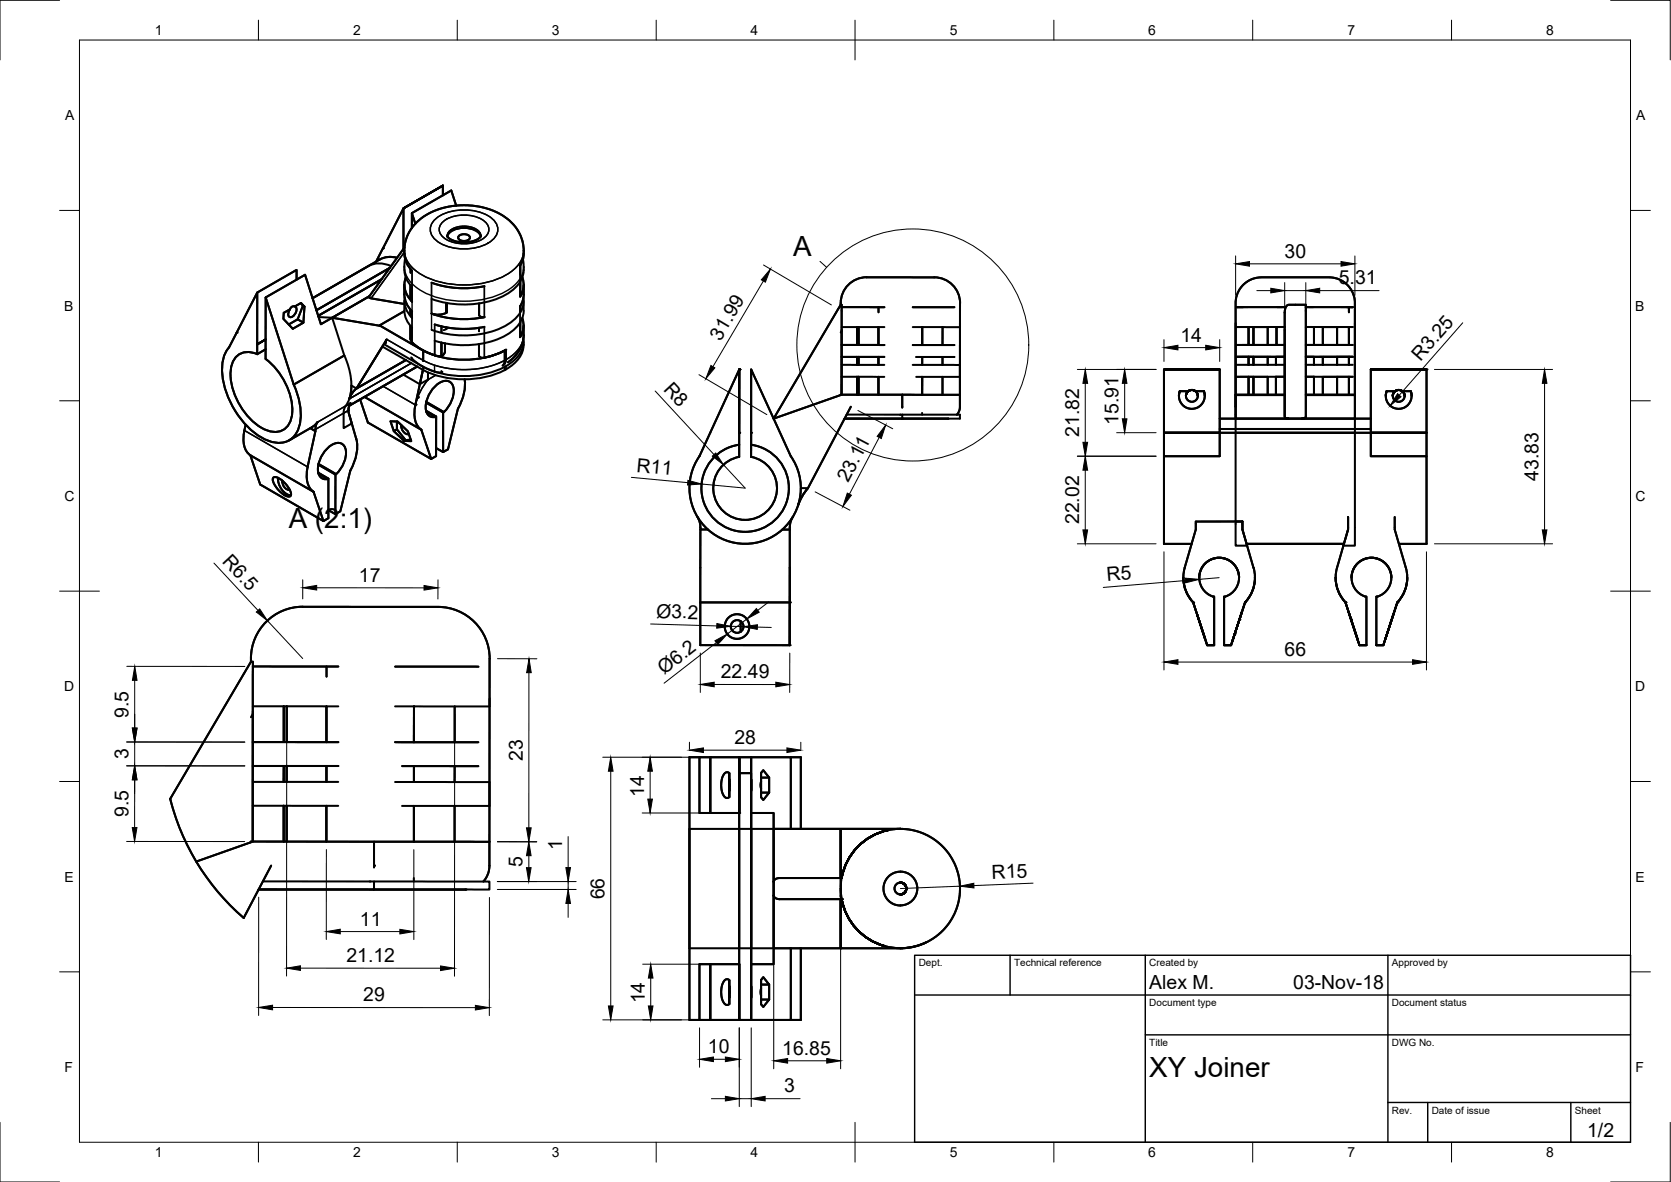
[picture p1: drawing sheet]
<svg xmlns="http://www.w3.org/2000/svg" width="420mm" height="297mm" viewBox="0 0 420 297" stroke-linecap="round" stroke-linejoin="round" font-family="sans-serif">
<!-- layer: Visible -->
<g fill="none" stroke="#000" stroke-width=".51">
<path d="M101.5 52.4v10.1v-10.1l9.9-5.8-9.9 5.8-5.2 10zM101.5 52.4l9.9-5.8-9.9 5.8M103.6 53.6v3.7v-3.7l.8 2.6-.8-2.6 9.9-5.7 1.2 3.8-1.2-3.8zM111.4 46.6v2.5M112.4 59.3l.5 .6 1 .5 2.4 .5 1.5-.1 1.3-.3 1.3-.6 .5-.6M112.5 59.4a3.9 3.9 0 0 1 4.2-2.1 4.3 4.3 0 0 1 4.2 2.1M115.3 59.3a1.95 1.95 0 0 1 2.9 .3 1.29 1.29 0 0 1-1.7 1 .9 .9 0 0 1-1-.3 .9 .9 0 0 1-.2-1zM66.8 74.7v15.5v-15.5l9.9-5.6 4 12.4 2.8-1.7 3.1 9.5-12.7 7.4zM71.4 78.6l1.5-.8 .4-.7 .8-.1 1.6-.9 .9 1-.3 4-2.7 1.5-2.4-2.5zM74.1 77l1.6-.9 .5 .7-1.4 3.4-2.2 1.3 2.2-1.3 1.5 .9-2.7 1.5-2.4-2.5 .2-1.5M74.1 77l-.8 .1-.4 .7-1.5 .8M74.2 77a1.65 1.65 0 0 1-.7 2.6 .72 .72 0 0 1-.9-.1 .72 .72 0 0 1-.1-.9l.4-.9"/>
<path d="M75.7 76.1l.9 1-.4-.3zM76.2 76.8l.4 .3-.3 4-1.5-.9zM80.1 79.7l3.4 .1M83.5 79.8l9.3-5.3-9.3 5.3 11.9 2M83.5 79.8l-2.8 1.7-4-12.4-9.9 5.6 7.1 22 12.7-7.4a15.9 15.9 0 0 1 1.2 10.9M95.9 70.2l-15.9 9.2M96.3 62.4l-1.7 3.4zM98 67.3l-18.4 10.7M99.8 64.8l-2-.2-1.8 .3-17.4 10 14.1-8.1a6.3 6.3 0 0 1 5.6 .1M101.7 78.2l-6.3 3.6 11 6.3v2.6M101.7 63.8l.1-2.2 .6-2.2 .8-1.7 1.7-1.9 1.7-1.4 2.5-1.3 2.8-1 3.1-.5h2.6l3.3 .4 2.6 .7 2.2 1 2 1.4 1.6 1.5 1.6 2.6 .6 1.8a8.4 8.4 0 0 1-.7 5.8M101.7 71.6v2.4"/>
<path d="M101.7 75.6v2.5M101.7 63.8l.1 1.3 .5 1.2 1.3 1.7M101.7 74l.1 1.3 .5 1.2 1.3 1.8M101.7 67.9l.1 1.2 .5 1.3 1.3 1.7M101.7 78.1l.1 1.3 .5 1.2 1.3 1.8M101.7 62.2l-8.9 12.4 .5 .4 8.4 1.4M101.8 74.8a5.8 5.8 0 0 0 1.8 5.1M101.8 65.1l-.1 2.8M102 69.7a5.6 5.6 0 0 0 1.6 6.1M103.2 77.8a2.13 2.13 0 0 0 .4 2.1M103.2 71.7v3.2l.4 .9M103.2 67.6v.9"/>
<path d="M108.5 71a24.8 24.8 0 0 0 13.3 .9M112.2 76.1v2.5M112.3 78.3v.3M120.5 76.2v3.1l.4 .3 .9 .1a24.8 24.8 0 0 1-13.3-.9l2 .3 1.8-.5M130.8 66.7v2.3M130.8 70.7v3.6M130.8 76.9v1.5M130.9 74.3l-.1 .2M131.3 79.9a5.3 5.3 0 0 1-.5 4.8v-3.7M131.3 69.7a5.2 5.2 0 0 1-.5 4.8M131.5 65.1l.1 1.1a7.4 7.4 0 0 1-4.2 7.8 23.7 23.7 0 0 1-18.9 1.1M131.6 74.8a6.7 6.7 0 0 1-3.6 6.5 23.5 23.5 0 0 1-19.5 1.6"/>
<path d="M131.7 75.7v2.4M131.7 71.6a10.4 10.4 0 0 1-.3 3.9l-.6 1.5M131.7 78.1a7.3 7.3 0 0 1-4.1 5.9 23.6 23.6 0 0 1-18.3 1.6M211.4 76.6l-16.9 28.6M211.4 76.6h.2v.6M211.6 77.2v9.5h10.8M211.6 77.2h10.8M217.9 69.7h15.6a6.8 6.8 0 0 1 7.9 6.5v26.2l-.5 1.4-.3 .4 .7-1.4 .1-3.6h-14.5M217.9 69.7a6.5 6.5 0 0 0-6.5 6.9M220.9 77.2v1.3M229.5 77.2h10.5M323 77.2h-12h1.6"/>
<path d="M323 77.2h-1.8M328.3 77.2h11.8h-.9M328.3 77.2v27.5a.9 .9 0 0 1-1 .5h13.4v-5.9h-12.4M328.3 77.2v-.6h-4.3a1.76 1.76 0 0 0-1 2v26.1a.9 .9 0 0 0 1 .5h-13.3v-5.9M328.3 77.2h1.9M339.2 77.2v1.3M339.2 77.2h-.6M57.6 87.3a10.1 10.1 0 0 0-1.4 8.9 21.8 21.8 0 0 0 10.1 14 5.9 5.9 0 0 0 8.1-1.2 11.8 11.8 0 0 0 .5-9.4l-1-3M59.5 83.6l-1.9 3.7zM59.5 83.6l5.2-10.1v15.5M59.5 83.6l5.2-10.1 9.9-5.7v2.5v-2.5l-9.9 5.7v13M64.7 86.5l2.1-1.2-2.1 1.2"/>
<path d="M64.7 86.5l2.1-1.2-2.1 1.2v2.5M64.7 89a4.4 4.4 0 0 0-6.6 3.2 16.3 16.3 0 0 0 5.8 14 7.5 7.5 0 0 0 6.7 2.1 4.9 4.9 0 0 0 2.9-4.7 17.1 17.1 0 0 0-6.7-13.4M66.8 87.8l-2.1 1.2M88.3 96.9l1.3 .7M88.4 96.9l-.2 1.7-.4 1.6M89.6 97.6l-1 1.1-.8 1.5M91.7 99.7l14.2 8.3M96.1 87.1l-6.5 10.5M96.1 87.1l10.3 5.9M96.5 86.5l9.5 5.5M97 86.2l.2-.9-7.6 12.3 12.4-7.1-12.4 7.1M101.4 94.1l4.2 2.4"/>
<path d="M103.2 81.9v3.3a3.5 3.5 0 0 0 2.2 2.2l2.2 1.2 1.7 .7M103.4 89.8l.2 .3M103.6 90.1l2.5 1.9M104.9 92.1l-17.1 9.9M106.1 92l.3 .2v.8M106.1 92l.5 .3a9.8 9.8 0 0 0 4.4 1.3M106.4 88.1a23.7 23.7 0 0 0 20.5 0M106.4 93a23.7 23.7 0 0 0 20.5 0M106.4 92.2a23.7 23.7 0 0 0 20.5 0M107.6 93.6v1.8l-2 1.1 .7-3.5-1.9 8.8M109.3 89.3l1.7 .2M109.3 81.5a25 25 0 0 0 12.5 .6"/>
<path d="M111 82v1.4M111 86.1v3.4M111 93.2v.4M111.2 93.5l-.2 .1M111.9 88.3a1.49 1.49 0 0 1-.9 1.2M111.9 86.3v2M112.3 82.7l-.8 .3M112.3 82.3l-.1 .4M112.3 82.4v.3M116.8 95.3a11.6 11.6 0 0 1-1.6 7.4M120.4 86.5v2.9l.5 .4a10.4 10.4 0 0 0 5.1-1.3l1.3-.6M120.4 82.4v.8"/>
<path d="M127.3 87.9l-.4 .2v2.8l-.5 1M127.3 92l-.4 .2M131.6 85.1a7.1 7.1 0 0 1-4.3 6.9M131.7 81.8l-.1 3.5-.5 1.8-1.3 2.1-2.1 1.8M131.7 85.9a7.3 7.3 0 0 1-4.4 6.9l-.4 .2v-.8M185.9 92.8l-7.3 15.9M185.9 92.8v16M211.4 83.6l.2-.5v11.6M211.6 91.7h10.8M211.6 89.7v-13.1h-.2l-16.9 28.6M211.6 89.7v9.5v-4.5h10.8M211.6 82.2h10.8"/>
<path d="M211.6 89.7h10.8M215.5 89.7v2M215.5 94.7v4.5M215.5 82.2v4.5M215.9 82.2v4.5M215.9 89.7v2M215.9 94.7v4.5M220.9 82.2v4.5M220.9 89.7v2M220.9 94.7v4.5M226.9 99.2v3.2M226.9 99.2h-15.5l-16.9 6"/>
<path d="M229.5 91.7h11.9M229.5 82.2h11.9M229.5 86.7h10.5M230.4 94.7h11M230.4 89.7h9.6M231.9 82.2v4.5M231.9 89.7v2M231.9 94.7v4.5M237 89.7v2M237 94.7v4.5M237 82.2v4.5M292.7 92.8h14v15.9h-14z"/>
<path d="M296.7 98.3h2.1l.7-.3 1.1 .3h2.1a3.3 3.3 0 0 1-3 4.5 3.3 3.3 0 0 1-3-4.5zM296.7 98.3l-.3 1.2M298.8 98.3l.7-.3 1.1 .3M298.8 98.3h-2.1a3.3 3.3 0 0 0 3 4.5 3.3 3.3 0 0 0 3-4.5h-2.1M298.8 98.3a1.49 1.49 0 0 0-.2 2.2 1.49 1.49 0 0 0 2.2 0 1.49 1.49 0 0 0-.2-2.2M298.8 98.3l-.4 .5-.2 .7a1.49 1.49 0 0 1 1.5-1.5 1.49 1.49 0 0 1 1.5 1.5l-.2-.7-.4-.5M302.7 98.3l.2 1.2M310.7 81.2v24h34M313.9 82.2v4.5M313.9 89.7v2M313.9 94.7v4.5M314 89.7h-3h11.9h-2.1"/>
<path d="M314 94.7h-3h11.9h-2.1v4.5M314 82.2h-3h12h-2M314 89.7h1.2M314 82.2h1.2M314 94.7h1.2M315.2 99.2v-4.5h3.6l-.1 4.5M315.2 86.7v-4.5h3.6l-.1 4.5M315.2 89.7v2M315.2 89.7h3.6M318.7 89.7v2M318.8 89.7h2M320.8 89.7v2"/>
<path d="M321 82.2v4.5M323 99.2h-12.3l12.3 .1M323 82.9v21.7M323 86.7h-12M323 91.7h-12M328.3 86.7h11.8M328.3 91.7h11.8M328.3 99.2h12.4v-23.4l-.6-2.2-.9-1.6-.9-.9-1.6-.9-1.4-.4h-19.2l-2.1 .7-1.6 1.2-1.2 1.9-.4 1.5-.1 27.1M330.4 82.2v4.5M330.4 89.7v2M330.4 89.7h-2.1h11.8h-.9v2M332.6 99.2v-4.5h3.6v4.5"/>
<path d="M332.6 86.7v-4.5h3.6v4.5M332.6 89.7v2M332.6 89.7h-2.2M336.2 89.7h-3.6M336.2 82.2h3.9h-11.8h2.1M336.2 94.7h3.9h-11.8h2.1v4.5M336.2 89.7v2M339.2 82.2v4.5M339.2 94.7v4.5M339.2 89.7h-3M340.7 81.2v18.1M344.7 92.8h14v15.9"/>
<path d="M344.7 92.8v15.9M344.7 92.8h14h-14M344.7 92.8h14v15.9h-14zM348.7 98.3h2.1l.8-.3 1 .3h2.1a3.3 3.3 0 0 1-3 4.5 3.3 3.3 0 0 1-3-4.5zM348.7 98.3l-.3 1.2M350.8 98.3l.8-.3 1 .3M350.8 98.3h-2.1a3.3 3.3 0 0 0 3 4.5 3.3 3.3 0 0 0 3-4.5h-2.1M350.8 98.3a1.49 1.49 0 0 0-.2 2.2 1.49 1.49 0 0 0 2.2 0 1.49 1.49 0 0 0-.2-2.2M350.8 98.3l-.4 .5-.2 .7a1.49 1.49 0 0 1 1.5-1.5 1.49 1.49 0 0 1 1.5 1.5l-.2-.7-.4-.5M354.7 98.3l.2 1.2M61.8 106.7l-.3 1.5a5.9 5.9 0 0 0 1.5 6.2M62.9 114.4l2.5 7.4 15.9 9.1 1.3-.7v-9.9l-2.6-1.5 2.6 1.5-.2 .1-2.3-1.4 2.3 1.4"/>
<path d="M62.9 114.4l2.5 7.4 15.9 9.1-2.5-7.3M62.9 114.4l15.9 9.2M77.4 117.3a5.9 5.9 0 0 0 1.5 6.3M78 107.6l1.3 .8 .1-1.4 .4-.9-.4 .9-.1 1.4-2 8.9 2-8.9zM79.8 106.1l-1.4 1.3-5.7 3.3M84.5 119.2a7.2 7.2 0 0 0 2.3-6.6 2.06 2.06 0 0 0-3.3-.8 7.2 7.2 0 0 0-3.3 7.5 1.83 1.83 0 0 0 2.2 1.1M87.6 103.1l2 7.2a10.9 10.9 0 0 1-1.5 8M87.8 100.2l-1.3 2.8-.1 4.6 2.1-1.2-.9-3.3M88.1 118.3l-2.5 10.2-1.3 .7-1.7-1 1.7 1v-9.9l-4.2-2.5 4.2 2.5 .2-.1-4.4-2.6 4.4 2.6M88.1 118.3l-2.5 10.2-1.3 .7v-9.9l.2-.1M88.1 101.3l-.3 .7-.2 1.1M90.6 100.4l1.9 5.8"/>
<path d="M92.5 106.2l15.9 9.1-2.5-7.3M98.2 105.9h1.8l2.6 2.5 .8 2.5-1.8-.1-2.6-2.5zM98.2 105.9h1.8l2.6 2.5 .8 2.5-1.8-.1 .4-.2-2.2-2.7-.8 .4zM99.8 105.9v2l2.2 2.7 1.3-.1-1.3 .1-.4 .2-2.6-2.5 .8-.4zM100.9 106.8a2.22 2.22 0 0 0 1.6 2.3l.3-.1M104.5 101.7a5.9 5.9 0 0 0 1.5 6.3M107.1 101.2l4.3 2.5M107.2 103.4l2.3 1.4M107.2 101l4.4 2.6M109.5 104.8l.2-.1-.1 9.9-1.2 .7-2.5-7.3M109.5 104.8l.2-.1-2.6-1.5 2.6 1.5-.1 9.9-1.2 .7-15.9-9.1M111.6 103.6l-.2 .1"/>
<path d="M111.6 103.6a7.2 7.2 0 0 0 2.3-6.6 2.06 2.06 0 0 0-3.3-.8 7.2 7.2 0 0 0-3.3 7.5 1.83 1.83 0 0 0 2.2 1.1M115.1 102.7l-2.5 10.2-1.2 .7v-9.9l.2-.1M115.1 102.7l-2.5 10.2-1.2 .7-1.8-1 1.8 1v-9.9M175.9 114.6a14 14 0 0 0 11.4 22.1 14 14 0 0 0 11.5-22M178.6 108.7l7.3-15.9v19M178.6 108.7l-2.7 5.9M185.9 114.8a8 8 0 0 0-5.2 12.3 8 8 0 0 0 13.3 0 8 8 0 0 0-5.1-12.3M185.9 108.8v6v-3M185.9 111.8a11 11 0 0 0-7.8 16.8 11 11 0 0 0 18.5 0 11 11 0 0 0-7.7-16.8M188.9 111.8v-19l9.9 21.9M188.9 111.8l-.1 3M212.3 105.2h26.2"/>
<path d="M212.4 105.2h14.5M212.9 104.2h14M213.9 102.2l-10.7 20.5M226.9 104.2h14.5v1h-14.5M226.9 104.2v1M231.9 103.8v.4M292.7 108.7h14v5.9h-14zM292.7 108.7h14M292.7 108.7h66M306.7 108.7v-15.9h-14h14h-14v43.9M306.7 105.2h4v25.8M306.7 108.7v5.9h-14v22.1"/>
<path d="M306.7 107.8h38zM310.7 107.8h30v29.3h-2.9l1.2-4v-.6M310.7 102.2h.1M340.7 105.2v2.6M358.7 108.7v28M358.7 108.7h-14v5.9h14v-5.9h-14v5.9h14v22.1M68.7 120a3.1 3.1 0 0 1 3.1 1.6 3.7 3.7 0 0 1 1.3 3 1.74 1.74 0 0 1-2.2-.7 5.2 5.2 0 0 1-2.3-3.7zM69.9 120.1a4.2 4.2 0 0 0 3.3 4.4M71 120.8a2.05 2.05 0 0 0 1.8 2.2M82.4 120.4l.2-.1v9.9l-1.3 .7-2.5-7.3M175.4 129.9l.5 1.1 .2 1.5M176.1 132.5v.6h1.9h-1.9v9.6z"/>
<path d="M198.6 132.5v18.9M198.6 132.5v.6h-1.9h1.9M199.3 129.9l-.5 1.1-.2 1.5M201.4 122.7h1.8M203.2 122.7l-1.7 2.4-.9 2M292.7 136.7h6.9M300.7 131.1v2l-2.8 9.6 2.8-9.6v-2l11.7-.1zM310.7 131h1.7v2.1l1.2 4h-2.9zM312.4 131v2.1l2.8 9.6-2.8-9.6zM313.5 136.7h24.4M339 129.9v3.2l-2.8 9.6 2.8-9.6zM350.7 129.9v3.2l2.8 9.6-2.8-9.6z"/>
<path d="M351.7 136.7h7M176.1 151.4h22.5M176.1 151.4v10.7M176.1 142.7v8.7M186.2 156.1v2.7M198.6 151.4v10.7h-22.5M198.6 151.4v10.7M198.6 142.7v8.7M297.5 145.2a9 9 0 0 0 2.5 6.2M297.9 142.7a9 9 0 0 0 2.1 8.7M300 151.4l3.5 10.7h1.8M300 151.4l3.5 10.7"/>
<path d="M301 154.4l2 6.2zM301.5 145.2a5 5 0 0 1 5-5 5 5 0 0 1 5.1 5M305 149.9h.3v12.2M305 149.9h.3v12.2h-1.8l-3.5-10.7M305 149.9a5 5 0 0 1-2.5-7.7 5 5 0 0 1 8.1 0 5 5 0 0 1-2.6 7.7M310.5 159.2l-.6 1.8zM311.7 155.7l-1.2 3.5zM312.2 153.9l-1.7 5.3zM312.2 153.9l-.5 1.8 .5-1.8M313.1 151.4l-3.6 10.7h-1.7M313.1 151.4l-3.6 10.7h-1.7v-12.2h.2h-.2v12.2M313.1 151.4l-3.6 10.7"/>
<path d="M315.2 142.7a9 9 0 0 1-2.1 8.7M315.5 145.2a8.8 8.8 0 0 1-2.4 6.2M335.8 145.2a9 9 0 0 0 2.5 6.2M336.2 142.7a9 9 0 0 0 2.1 8.7M338.3 151.4l3.5 10.7zM338.3 151.4l3.5 10.7h1.8M339.1 153.9l.6 1.8-.6-1.8M339.1 153.9l.6 1.8zM339.7 155.7l1.2 3.5zM339.7 155.7l1.2 3.5M339.7 155.7l1.8 5.3-.6-1.8M339.8 145.2a5 5 0 0 1 5-5 5 5 0 0 1 5 5"/>
<path d="M343.3 149.9h.3v12.2M343.3 149.9h.3v12.2h-1.8l-3.5-10.7M343.3 149.9a5 5 0 0 1-2.5-7.7 5 5 0 0 1 8.1 0 5 5 0 0 1-2.6 7.7M346.3 149.9h-.2v12.2M346.3 149.9h-.2v12.2h1.7l3.5-10.7M350.4 154.4l-2.1 6.2zM351.3 151.4l-3.5 10.7zM351.3 151.4l-3.5 10.7h-1.7M353.5 142.7a9 9 0 0 1-2.1 8.7M353.8 145.2a8.8 8.8 0 0 1-2.4 6.2M63.1 165.5v.8M63.1 165.5a13.2 13.2 0 0 1 14.9-13h30.2a13.3 13.3 0 0 1 14.9 13"/>
<path d="M63.6 177.5h21.5M63.6 178.8l-.1 32.7M63.6 179.4l-.5 .8M63.6 167.5v-1.2h-.5l-20.3 34.5 .4 1.5a57.6 57.6 0 0 0 18.1 28.4l6.9-13.2M63.6 167.5v19h21.5M63.6 167.5h21.5M71.4 177.5v9M72.1 177.5v9M82.1 177.5v9M82.1 167.5v2.5M99.4 167.5h20.9M104.1 177.5v9"/>
<path d="M114.3 177.5v9M123.1 165.5v52.3l-.4 1.7-1.2 2M123.1 175.5v2h-23.8M176.1 162.1h22.5M303.5 162.1h1.8M305.3 162.1h.1M307.8 162.1h1.7M309.9 161l.6-1.8-.6 1.8M341.5 161l-.6-1.8 .6 1.8M341.8 162.1h1.8zM341.8 162.1h.1M343.6 162.1h.1"/>
<path d="M346.1 162.1h1.7M346.1 162.1h.1M347.8 162.1h.1M63.6 192.5h21.5M71.4 192.5l-.1 4M72.1 192.5v4M82.1 192.5v4M85 196.5h-21.5v6h21.5M99.3 186.5h21M99.3 196.5h23.8M101.1 192.5h19.2M104.1 192.5v4"/>
<path d="M114.3 192.5v4M175.9 190.3h2.7v14h-2.7zM175.9 190.3h-2.5v66M175.9 190.3h13M175.9 190.3v14h2.7M178.6 190.3h7.3v14M178.6 190.3v14h7.3v-14M178.6 190.3v14M182.1 194.5l.6-.4 .7 .2 .1 2.9-.1 3.1a1.04 1.04 0 0 1-1.7-.8 5.9 5.9 0 0 1 .4-5zM183.4 196.4v-2.1a1.04 1.04 0 0 0-1.7 .8 5.1 5.1 0 0 0 .8 5.4h.4l.5-.2M183.4 196.4l.1 .8-.1 1M183.4 198.2v2.1"/>
<path d="M183.4 194.3v6M183.4 196.4v-.6v3v-.6M185.9 190.3h2.9v4h-2.9h3v14M185.9 190.3v14zM188.9 190.3v18M188.9 190.3h9.9v18v-18h-9.9v14h5.6v4M188.9 195.8v3zM191.4 195.4h2M191.4 199.2h2M191.4 196.4v1.8M191.9 193.6l1.5 1.8v3.8l-1.5 1.8-.5-.7-.2-2.9 .2-3.2zM198.8 190.3h2.6v18"/>
<path d="M49.3 216.5l13.8-4.8v-.2h30.9v6.5M71.3 202.5v9M72.1 202.5v9M82.1 202.5v9M94 211.5h29.1M101.1 202.5h22M104.1 202.5v9M114.3 202.5v9M173.4 208.3h21.1M178.6 204.3h7.3v-14v14M185.9 204.3v52h3v-48M188.9 208.3v30z"/>
<path d="M194.5 208.3h16.9v12.3h-15.4a1.3 1.3 0 0 0-1.5 1zM194.5 208.3v-4h-5.6v38M223.3 208.6a15 15 0 0 0-11.7 12M223.3 208.6a15 15 0 0 0-11.6 11.9M223.3 208.6h-.1M226.3 208.3l-3 .3M226.3 208.3h-14.9v12.3M66.1 221.5h27.9v2h-29M94 223.5h-.1M94 221.5h29.1v2h-29.1M104.1 220.6v.9M117.3 223.5h-52.3"/>
<path d="M173.4 238.3h21.1M188.9 238.3v-30v30M194.5 238.3v4h-5.6M194.5 238.3v-30h32.4l2.4 .3 3 .9 2.3 1.2 2.5 2.1 1.7 2 1.6 3.1 .8 2.8 .2 3-.3 2.7-.9 2.8-1.4 2.6-1.7 2-1.8 1.6-2.8 1.6-3.2 1-2.9 .3M194.5 238.3v4h-5.6v14h9.9v-18v18M196.2 220.6h15.2M201.4 238.3v18h-2.6M211.4 223.3l.2 2.6M211.4 223.3v2l.2 .7h-15.6a1.3 1.3 0 0 1-1.5-1v13.3h16.9v-12.3v12.3h15.5a15.7 15.7 0 0 0 6.1-1.5M211.4 220.6v2.7M211.4 220.6h.2l-.2 2.3M211.6 226v.1v-.1"/>
<path d="M211.6 226h.1M211.6 225.9a15 15 0 0 0 10.8 11.8M211.7 220.5l-.1 .1M211.7 220.3l-.1 .2M222.3 237.7h.1M222.4 237.7l1.7 .4 2.3 .2M223.3 220.4l.9-.7 1.2-.5a4.2 4.2 0 0 1 5.1 5 4.2 4.2 0 0 1-6.7 2.5l-1.2-1.5-.5-1.6 .3-1.8zM226.3 238.3h.1M226.4 221.8a1.49 1.49 0 0 1 1.5 1.5 1.49 1.49 0 0 1-1.5 1.5M173.4 256.3h5.2M173.4 256.3h2.5M175.9 256.3v-14h2.7v14"/>
<path d="M175.9 242.3h2.7v14h-2.7zM178.6 242.3h7.3v14h-7.3zM182.3 246.3l.4-.2 .7 .2 .1 2.9-.1 3.1a1.04 1.04 0 0 1-1.7-.8 5.6 5.6 0 0 1 .6-5.2zM183.4 246.3a1.04 1.04 0 0 0-1.7 .8 5.1 5.1 0 0 0 .8 5.4h.4l.5-.2M183.4 248.4l.1 .8-.1 1M183.4 246.3v2.1M183.4 250.2v2.1M183.4 246.3v6M183.4 248.4v-.6v3v-.6M185.9 242.3h-7.3v14M185.9 242.3v14v-14M188.9 242.3v14h9.9"/>
<path d="M188.9 242.3v-4v18h-10.3M188.9 247.8v3zM191.4 248.4l-.2 .8 .2 3.2M191.4 248.4v-2.1l.5-.7 1.5 1.8h-2h2v3.8h-2h2l-1.5 1.9-.5-.7M191.4 248.4v1.8M191.9 245.6l1.5 1.8v3.8l-1.5 1.9-.5-.7-.2-2.9 .2-3.2z"/>
<circle cx="185.3" cy="157.5" r="3.1"/>
<circle cx="185.3" cy="157.4" r="1.6"/>
<circle cx="226.4" cy="223.3" r="1.49"/>
</g>
<g fill="#000">
<circle cx="101.5" cy="52.4" r=".25"/>
<circle cx="96.3" cy="62.4" r=".25"/>
<circle cx="59.5" cy="83.6" r=".25"/>
<circle cx="64.7" cy="86.5" r=".25"/>
<circle cx="105" cy="99.9" r=".25"/>
<circle cx="105" cy="99.8" r=".25"/>
<circle cx="185.9" cy="92.8" r=".25"/>
<circle cx="358.7" cy="92.8" r=".25"/>
<circle cx="104.5" cy="101.7" r=".25"/>
<circle cx="185.9" cy="108.8" r=".25"/>
<circle cx="188.9" cy="108.8" r=".25"/>
<circle cx="226.8" cy="105.2" r=".25"/>
<circle cx="198.6" cy="151.4" r=".25"/>
<circle cx="300" cy="151.4" r=".25"/>
<circle cx="310.5" cy="159.2" r=".25"/>
<circle cx="311.7" cy="155.7" r=".25"/>
<circle cx="313.1" cy="151.4" r=".25"/>
<circle cx="338.3" cy="151.4" r=".25"/>
<circle cx="339.7" cy="155.7" r=".25"/>
<circle cx="351.3" cy="151.4" r=".25"/>
<circle cx="198.6" cy="162.1" r=".25"/>
<circle cx="178.6" cy="190.3" r=".25"/>
<circle cx="94" cy="217.5" r=".25"/>
<circle cx="178.6" cy="204.3" r=".25"/>
<circle cx="185.9" cy="204.3" r=".25"/>
<circle cx="226.3" cy="208.3" r=".25"/>
<circle cx="211.4" cy="238.3" r=".25"/>
<circle cx="211.6" cy="226" r=".25"/>
<circle cx="226.4" cy="238.3" r=".25"/>
<circle cx="185.9" cy="256.3" r=".25"/>
<circle cx="188.9" cy="242.3" r=".25"/>
<circle cx="188.9" cy="256.3" r=".25"/>
</g>
<!-- layer: Visible Narrow -->
<g fill="none" stroke="#000" stroke-width=".36">
<path d="M109.1 55.5a12 12 0 0 1 11.6-2.2 6.1 6.1 0 0 1 4.4 3.6 3.9 3.9 0 0 1-2.4 4.2 12.9 12.9 0 0 1-12.9-.6 3.3 3.3 0 0 1-.7-5zM111.5 55.6a9.3 9.3 0 0 1 10.3 0 2.6 2.6 0 0 1 1.1 2.5 2.6 2.6 0 0 1-1.8 2.1 9.5 9.5 0 0 1-9.6-.5 2.46 2.46 0 0 1 0-4.1zM112.4 59.3a2.87 2.87 0 0 1 2.6-2.3 5.7 5.7 0 0 1 5.6 1.3l.3 1M101.7 63.4l-8.4 11.6M101.7 63a7.3 7.3 0 0 0 4.4 6.1 23.1 23.1 0 0 0 22.3-.7 6.9 6.9 0 0 0 3.3-5.4M101.7 67a7.3 7.3 0 0 0 4.4 6.2 23.1 23.1 0 0 0 22.3-.7 6.9 6.9 0 0 0 3.3-5.4M103.6 68.1v17.9v-3.7M108.5 71v11.9M121.8 71.9v7.8M130.8 66.8v7.7M130.8 77v7.7M96.2 87.1h-.1"/>
<path d="M96.3 97.1l8.1 4.7M97.2 85.3l9.2 5.3a23.6 23.6 0 0 0 20.9-.2M103.4 91.3l-15.6 8.9M103.6 89.9v.2M107.7 95.4a15.1 15.1 0 0 0-3.2 6.3M109.3 92v1.4M109.3 81.5v7.8M109.5 94.3l-1.9 1.1M121.8 82.2v7.7M127.3 90.4l-.2 .7-.4 .6M127.3 92v.8M131.7 84.3l-.4 1.7-.8 1.7-1.4 1.4-1.8 1.3v-2.5"/>
<path d="M61.4 108.2l15.9 9.1M79.3 107.9l8.3-4.8zM79.8 106.1l8.3-4.8z"/>
</g>
<!-- layer: Border -->
<g fill="none" stroke="#000" stroke-width=".25">
<path d="M15 .1h-15v15M20 10.1h390v276.9h-390zM65 5.1v5M115 5.1v5M165 5.1v5M215 5.1v10M265 5.1v5M315 5.1v5M365 5.1v5M405 .1h15v15M15 52.9h5M410 52.9h5"/>
<path d="M15 100.7h5M410 100.7h5M15 148.6h10M405 148.6h10M15 196.4h5M410 196.4h5M15 244.2h5M410 244.2h5M0 282.1v14.9h15M65 287v5M115 287v5M165 287v5"/>
<path d="M215 282.1v9.9M265 287v5M315 287v5M365 287v5M420 282.1v14.9h-15"/>
</g>
<!-- layer: TitleBlock -->
<path d="M230 240.1h180v46.9h-180zM230 250h180M254 240.1v9.9M288 240.1v46.9M349 240.1v46.9M288 260.1h122M349 277.1h61M359 277.1v9.9M395 277.1v9.9" fill="none" stroke="#000" stroke-width=".36"/>
<!-- layer: Dimensions -->
<g fill="none" stroke="#000" stroke-width=".25">
<path d="M191.9 70.6l-12.6 21.5M192 66.6l17 10M310.7 64.3v9.9M314.2 66.3h23M316 73h3.5M323 71v31.7M323 73h5.3M328.3 71v31.7M331.8 73h15M340.7 64.3v9.9M164.7 98.3l14.8 15.9M175.7 94.2l17.1 10"/>
<path d="M270.9 92.8h19.8M272.9 96.3v14.9M282.8 96.3v8.9M292.7 85.4v5.4M296.2 87.4h7M306.7 85.4v5.4M360.7 92.8h29.7M367.8 81.1l-15.9 18.2M388.4 96.3v36.9M158.7 120l14.2 1.3M181.9 116.8l5.5 5.9-11-1.1M215.7 103.2l8.8 4.5"/>
<path d="M221.1 109.9l-7.5 14.3M270.9 114.6h19.8M272.9 118.2v15M280.8 108.7h9.9M205 123.6l8.7 4.6M270.9 136.7h19.8M292.7 138.7v29.7M358.7 138.7v29.7M360.7 136.7h29.7M53.8 141.5l11.1 11.9M67.2 156l8.9 9.5M76.1 145.7v4.8"/>
<path d="M79.6 147.7h27M110.1 145.7v4.8M163.6 156.8l16.6 .5M183.7 157.4l3.2 .1M187.8 155.5l-4.9 3.8M190.4 157.6l3.5 .1M193.3 151.2l-2.8 2.2M298.1 145.9l-20.7 1.7M306.5 145.2l-4.9 .4M31.9 167.5h29.7M33.9 171v12M72.1 179.5v65.8"/>
<path d="M114.3 179.5v65.8M125.1 165.5l9.9 .1M133 169v39M176.1 164.1v9.9M179.6 172h15.5M180.1 161.5l-13.1 10.2M198.6 164.1v9.9M296.2 166.4h59M31.9 192.5h29.7M31.9 186.5h29.7M33.8 199.5l.1-3.5-.1 12M33.9 186.5v6"/>
<path d="M151.6 190.3h25M153.6 193.8v59M163.5 193.8v7M173.4 186.5v1.8M176.9 188.5h21M201.4 186.5v1.8M31.8 211.5h29.7M82.1 213.5l-.1 22.6M104.1 213.5v22.6M125.1 211.5h9.9M133 215v3M142.9 210.2v7.8"/>
<path d="M161.5 204.3h15.1M194.5 210.3v58.3M211.4 210.3v58.3M65 225.5v29.7M85.6 234.1h14.9M123.1 225.5l-.1 29.7M125.1 221.5h19.8M125.1 223.5h19.8M142.9 221.5v2M142.9 227v3.5M241.4 222.7l-15 .6M259.8 221.9l-14.9 .7"/>
<path d="M68.5 253.2h51M75.5 243.3h35.3M151.6 256.3h25M161.6 242.3h15M163.6 245.8v7M175.9 258.3v9.9M185.9 258.3v19.8M188.9 258.3v19.8M178.9 276.1h3.5M179.4 266.2h3M185.9 276.1h3M192.4 276.1h8.8"/>
<path d="M198 266.6h9.9"/>
</g>
<g fill="#000" stroke="#000" stroke-width=".25">
<path d="M193.7 67.6l-1.3 3.3-1-.6zM310.7 66.3l3.5-.6v1.2zM319.5 72.4l3.5 .6-3.5 .6zM328.3 73l3.5-.6v1.2zM337.2 65.7l3.5 .6-3.5 .6zM178.8 91.8l.9 .6-2.2 2.8zM272.9 92.8l.6 3.5h-1.2zM282.8 92.8l.6 3.5h-1.2zM292.7 87.4l3.5-.6v1.1zM303.2 86.8l3.5 .6-3.5 .5zM351.4 98.9l.9 .8-2.8 2.2zM388.4 92.8l.6 3.5h-1.2z"/>
<path d="M179.1 114.6l.9-.8 1.9 3zM222.7 106.8l-1.1 3.4-1-.5zM272.3 111.2h1.2l-.6 3.4zM272.9 114.6l.6 3.6h-1.2zM282.2 105.2h1.2l-.6 3.5zM173 120.7l3.4 .9-3.5 .3zM213 123.9l1.1 .5-2.2 2.9zM272.3 133.2h1.2l-.6 3.5zM387.8 133.2h1.2l-.6 3.5zM64.5 153.8l.8-.8 1.9 3zM76.1 147.7l3.5-.6v1.2zM106.6 147.1l3.5 .6-3.5 .6z"/>
<path d="M180.3 156.7l3.4 .7-3.5 .5zM190.2 152.9l.7 .9-3.1 1.7zM186.9 157.5l3.6-.5-.1 1.2zM298 145.3l3.6 .3-3.5 .9zM33.9 167.5l.6 3.5h-1.2zM133 165.6l.6 3.4h-1.2zM176.1 172l3.5-.6v1.2zM179.8 161l3.1-1.7-2.4 2.7zM195.1 171.4l3.5 .6-3.5 .6zM292.7 166.4l3.5-.6v1.1zM355.2 165.8l3.5 .6-3.5 .5zM33.9 192.5l.5 3.5h-1.1z"/>
<path d="M33.3 183h1.2l-.6 3.5zM153.6 190.3l.6 3.5h-1.2zM163.5 190.3l.5 3.5h-1.1zM173.4 188.5l3.5-.6v1.2zM197.9 187.9l3.5 .6-3.5 .6zM33.3 208h1.1l-.6 3.5zM132.4 208h1.2l-.6 3.5zM132.4 218h1.1l-.6 3.5zM133 211.5l.5 3.5h-1.1zM142.3 218h1.1l-.5 3.5zM162.9 200.8h1.1l-.5 3.5zM82 234.1l3.6-.6v1.2z"/>
<path d="M100.5 233.5l3.6 .6-3.6 .6zM142.9 223.5l.5 3.5h-1.1zM241.4 222.7l3.5-.7v1.1zM65 253.2l3.5-.6v1.2zM72.1 243.3l3.4-.6v1.2zM110.8 242.7l3.5 .6-3.5 .6zM119.5 252.7l3.5 .5-3.5 .6zM153 252.8h1.2l-.6 3.5zM163.6 242.3l.6 3.5h-1.2zM163 252.8h1.2l-.6 3.5zM175.9 266.2l3.5-.6v1.2zM182.4 265.6l3.5 .6-3.5 .6z"/>
<path d="M182.4 275.5l3.5 .6-3.5 .6zM188.9 276.1l3.5-.6v1.2zM194.5 266.6l3.5-.6v1.2zM207.9 266l3.5 .6-3.5 .6z"/>
</g>
<!-- layer: Annotations -->
<g fill="none" stroke="#000" stroke-width=".25">
<path d="M206.2 65.7l1.7 1.5"/>
<circle cx="229.5" cy="86.7" r="29.2"/>
</g>
<g font-size="7">
<text x="199.5" y="64.2">A</text>
<text x="72.6" y="132.8">A (2:1)</text>
<text x="289" y="270.6">XY Joiner</text>
</g>
<g font-size="4.9">
<text x="323" y="64.7">30</text>
<text x="336.6" y="71.5">5.31</text>
<text x="181.1" y="85.9" transform="rotate(-59 181.1 85.9)">31.99</text>
<text x="296.8" y="85.9">14</text>
<text x="357.1" y="90.9" transform="rotate(-49 357.1 90.9)">R3.25</text>
<text x="166.6" y="98" transform="rotate(47 166.6 98)">R8</text>
<text x="281.2" y="106.7" transform="rotate(-90 281.2 106.7)">15.91</text>
<text x="271.3" y="109.8" transform="rotate(-90 271.3 109.8)">21.82</text>
<text x="160" y="118.6" transform="rotate(5 160 118.6)">R11</text>
<text x="213.3" y="121.4" transform="rotate(-62 213.3 121.4)">23.11</text>
<text x="386.8" y="120.8" transform="rotate(-90 386.8 120.8)">43.83</text>
<text x="271.3" y="131.7" transform="rotate(-90 271.3 131.7)">22.02</text>
<text x="55.7" y="141.3" transform="rotate(47 55.7 141.3)">R6.5</text>
<text x="90.3" y="146.2">17</text>
<text x="278.4" y="146" transform="rotate(-5 278.4 146)">R5</text>
<text x="165" y="155.2" transform="rotate(2 165 155.2)">Ø3.2</text>
<text x="323" y="164.8">66</text>
<text x="167" y="169.6" transform="rotate(-38 167 169.6)">Ø6.2</text>
<text x="181.3" y="170.5">22.49</text>
<text x="32.3" y="180.4" transform="rotate(-90 32.3 180.4)">9.5</text>
<text x="32.3" y="190.8" transform="rotate(-90 32.3 190.8)">3</text>
<text x="131.4" y="191.2" transform="rotate(-90 131.4 191.2)">23</text>
<text x="184.7" y="187">28</text>
<text x="162" y="200.2" transform="rotate(-90 162 200.2)">14</text>
<text x="32.3" y="205.4" transform="rotate(-90 32.3 205.4)">9.5</text>
<text x="141.4" y="213.6" transform="rotate(-90 141.4 213.6)">1</text>
<text x="131.4" y="217.9" transform="rotate(-90 131.4 217.9)">5</text>
<text x="249.4" y="220.8" transform="rotate(-2 249.4 220.8)">R15</text>
<text x="152" y="226" transform="rotate(-90 152 226)">66</text>
<text x="90.5" y="232.6">11</text>
<text x="87.1" y="241.8">21.12</text>
<text x="91.4" y="251.6">29</text>
<text x="289" y="248.5">Alex M.</text>
<text x="325.2" y="248.5">03-Nov-18</text>
<text x="162.1" y="252.2" transform="rotate(-90 162.1 252.2)">14</text>
<text x="178" y="264.6">10</text>
<text x="196.7" y="265">16.85</text>
<text x="197.2" y="274.5">3</text>
<text x="399.1" y="285.7">1/2</text>
</g>
<g font-size="3.5">
<text x="39" y="8.8">1</text>
<text x="88.8" y="8.8">2</text>
<text x="138.8" y="8.8">3</text>
<text x="188.7" y="8.8">4</text>
<text x="238.8" y="8.8">5</text>
<text x="288.7" y="8.8">6</text>
<text x="338.8" y="8.8">7</text>
<text x="388.8" y="8.8">8</text>
<text x="16.4" y="30.2">A</text>
<text x="411.4" y="30.2">A</text>
<text x="16.2" y="78">B</text>
<text x="411.2" y="78">B</text>
<text x="16.2" y="125.9">C</text>
<text x="411.2" y="125.9">C</text>
<text x="16.2" y="173.7">D</text>
<text x="411.2" y="173.7">D</text>
<text x="16.2" y="221.6">E</text>
<text x="411.2" y="221.6">E</text>
<text x="16.2" y="269.4">F</text>
<text x="411.2" y="269.4">F</text>
<text x="39" y="290.8">1</text>
<text x="88.8" y="290.8">2</text>
<text x="138.8" y="290.8">3</text>
<text x="188.7" y="290.8">4</text>
<text x="238.8" y="290.8">5</text>
<text x="288.7" y="290.8">6</text>
<text x="338.8" y="290.8">7</text>
<text x="388.8" y="290.8">8</text>
</g>
<g font-size="2.5">
<text x="231" y="242.9">Dept.</text>
<text x="255" y="242.9">Technical reference</text>
<text x="289" y="242.9">Created by</text>
<text x="350" y="242.9">Approved by</text>
<text x="289" y="252.8">Document type</text>
<text x="350" y="252.8">Document status</text>
<text x="289" y="262.9">Title</text>
<text x="350" y="262.9">DWG No.</text>
<text x="350" y="279.9">Rev.</text>
<text x="360" y="279.9">Date of issue</text>
<text x="396" y="279.9">Sheet</text>
</g>
</svg>
